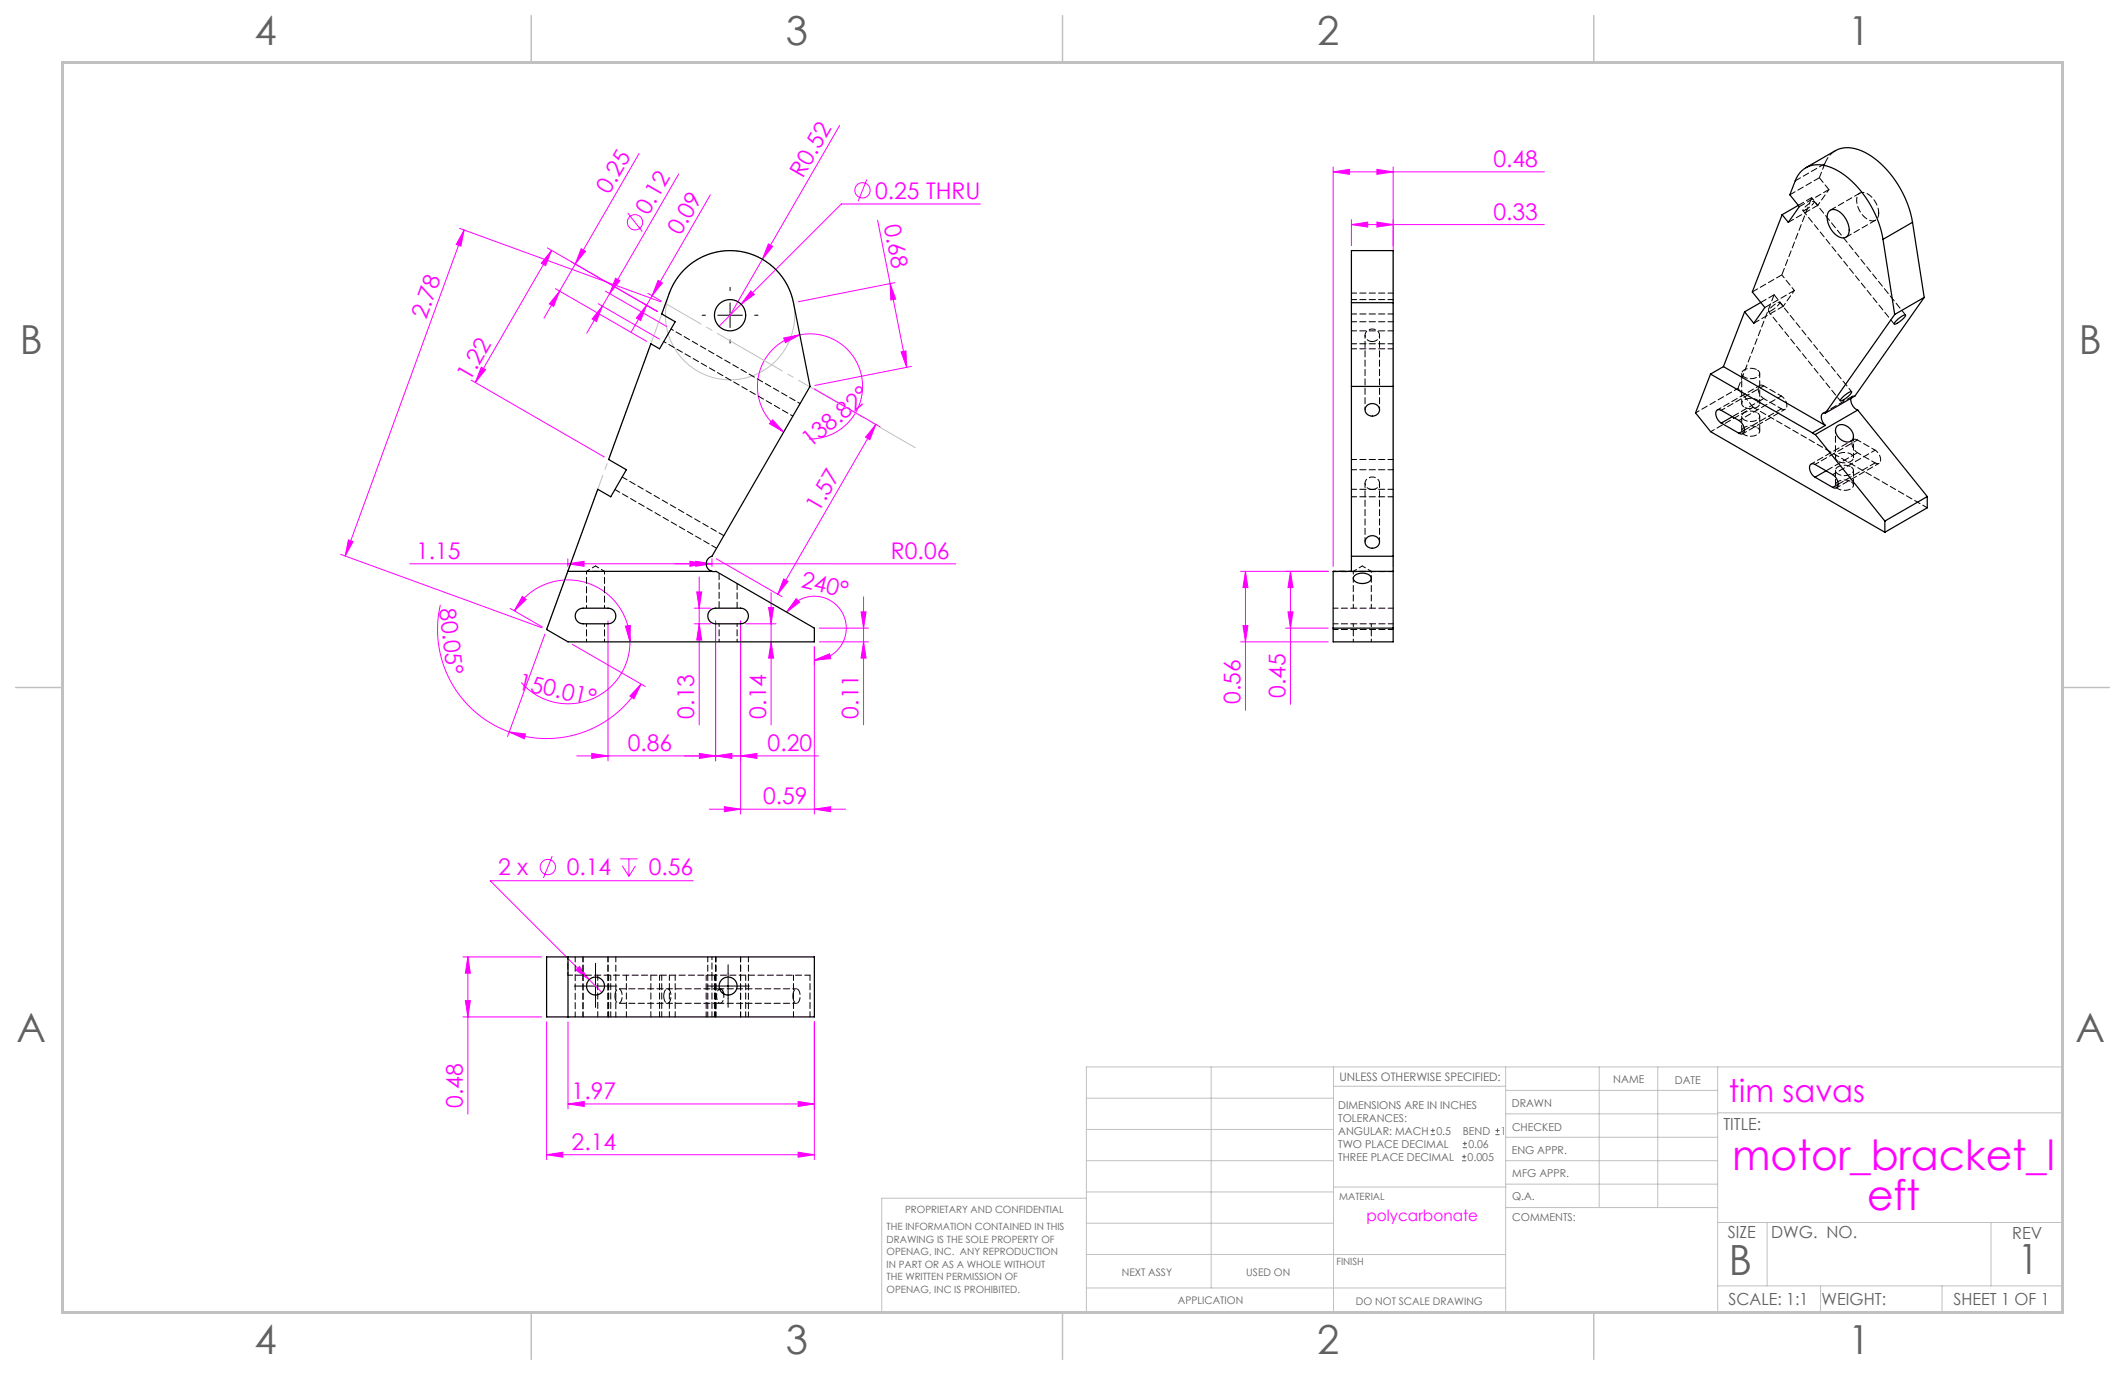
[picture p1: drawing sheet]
<svg xmlns="http://www.w3.org/2000/svg" width="432mm" height="279mm" viewBox="0 0 432 279" stroke-linecap="round" stroke-linejoin="round" font-family="sans-serif">
<g fill="none" stroke="#f0f" stroke-width=".2">
<path d="M129.9 31.2l-16.2 28M137.9 35.4l-14 24.3M144.3 39.6l-16.1 27.9M170.6 25.5l-15.7 27.2M176.1 36.4l-1.7 4.5M270.9 34.9l3.3-.5v1zM270.9 33.9v81.2M270.9 34.9h42.9M279.8 34.4l3.3 .5-3.3 .5zM283.1 33.9v81.2M93.4 46.4l40.9 14.9M94.3 46.7l-24.2 66.3"/>
<path d="M94.3 46.7l-.6 3.3-1-.3zM111.2 50.4l22.4 12.9M112.1 50.9l-1.2 3.1-.9-.5zM112.1 50.9l-15.5 26.8M112.8 58.7l18.6 10.7M113.7 59.2l-1.2 3.1-.9-.5zM113.7 59.2l-3.2 5.5M118.1 50.5l.9 .5-2.1 2.7zM123 59.2l12.5 7.2M123.9 59.7l-4.7 8M125.1 56.5l.9 .5-2.1 2.7zM127.6 43.3l2.9 3.7"/>
<path d="M131.6 59.6l2.8 1.6M133.7 57l.9 .5-2.1 2.6zM152.6 59.1l.7 .7-2.7 2zM154.9 52.7l-6.5 11.4M156.1 49.6l.9 .5-2.1 2.6zM178.3 44.8l5.9 29.8M180.9 57.6l1.1 3.2-1 .2zM181.9 57.4l-19.7 3.9M199.2 41.4h-28.2l-24.9 24.9M274.6 45.6l3.3-.5v1zM274.6 44.6v5.3M274.6 45.6h39.2"/>
<path d="M279.8 45.1l3.3 .5-3.3 .5zM95.7 77.2l27.1 15.7M97.8 74.6l.9 .5-2.1 2.6zM121.5 61.7l12.5 7.2M122.4 62.2l-1.2 3.1-.9-.5zM131.4 62l-1.2 3.1-.9-.5zM159.2 68.7l3.3-.7-2.9 1.6zM162.5 68a10.7 10.7 0 0 0-8.4 8.8 10.7 10.7 0 0 0 5.2 11M162.5 68a10.7 10.7 0 0 1 12.7 9.6 10.7 10.7 0 0 1-10.9 11.6M165.5 79l13.3 7.7M183.1 71.5l1-.2 .1 3.3zM185.2 74.4l-19.6 3.9"/>
<path d="M157 85.3l2.3 2.5-2.9-1.7zM178 86.2l-20 34.6M178 86.2l-1.2 3.2-.9-.6zM69.2 112.6l40.9 15M70.8 109.7l.9 .4-1.6 2.9zM83.3 114.6h110.9M115.4 114.6l3.3-.5v1zM115.4 113.6v1.5M140.2 114.1l3.3 .5-3.3 .5zM141.4 114.1l3.3 .5-3.3 .5zM142.1 117.2v30.1M144.7 113.6v1.5"/>
<path d="M145.5 113.5l13.4 7.8M159.3 117.6l.8 .5-2.1 2.7zM252.1 116.1h17.8M253.1 116.1v28.2M253.1 116.1l.5 3.3h-1zM262.2 116.1l.5 3.3h-1zM262.2 116.1v27M89.5 122.9a22.2 22.2 0 0 0 14 25.8M103.7 123.6l6.5 3.8M104.5 124.1a12.6 12.6 0 0 1 14.2-5.8 12.6 12.6 0 0 1 9.3 12.1M106.1 121.2l.8 .6-2.4 2.3zM110.7 128.9l-7.6 20.8"/>
<path d="M116.3 130.9l14.8 8.6M123.5 126.2v28.4M127.1 127.2l1-.1-.1 3.3zM128 130.4a12.6 12.6 0 0 1-8.2 11.8 12.6 12.6 0 0 1-13.9-3.5M130.3 139l-1.5 3-.8-.6zM130.3 139a22.2 22.2 0 0 1-26.8 9.7M141.1 126.8h3.3M141.1 123.6h3.3M141.6 120.3h1l-.5 3.3zM142.1 126.8l.5 3.3h-1zM145.4 126.2v28.4M150.5 126.2v39.2"/>
<path d="M151.5 126.8h6.2M156.2 123.5h1l-.5 3.3zM156.7 120.4v26.9M156.7 130.4l.5 3.3h-1zM159.9 124.4a6.5 6.5 0 0 1 11.2 0 6.5 6.5 0 0 1-5.6 9.7M161.8 121.6l.7 .7-2.6 2.1zM165.5 131.4v34M165.5 134.1l3.1-1.2 .2 .9zM166.5 127.6h10M166.5 130.4h10M175 124.3h1l-.5 3.3zM175.5 130.4l.5 3.3h-1z"/>
<path d="M175.5 121.3v26M252.1 130.4h17.8M252.6 127.1h1l-.5 3.3zM261.2 127.6h8.7M261.7 124.3h1l-.5 3.3zM103.5 148.7l3.3 .4-.3 1zM117.2 153.6h49.1M120.2 153.1l3.3 .5-3.3 .5zM142.1 153.1l3.3 .5-3.3 .5zM145.4 153.6l3.3-.5v1zM150.5 153.6l3.3-.5v1zM112.2 174l-1.8 4.4"/>
<path d="M126 174.5h3.6M126.5 175.9l1.3 2.2M127.8 174.5v3.6M129.1 175.9l-1.3 2.2M140.9 179h-41.3l20.1 20.1M144.1 164.4h27.7M147.2 163.9l3.3 .5-3.3 .5zM165.5 164.4l3.3-.5v1zM94.1 194.4h16M95.1 194.4l.5 3.3h-1zM95.1 194.4v32M117 197.1l.7-.7 2 2.7z"/>
<path d="M119.7 199.1l2.6 2.6M94.1 206.6h16M94.6 203.3h1l-.5 3.3zM111.1 207.6v28M115.4 207.6v17.7M165.5 207.6v28M111.1 234.6l3.3-.5v1zM111.1 234.6h54.4M115.4 224.3l3.3-.5v1zM115.4 224.3h50.1M162.2 234.1l3.3 .5-3.3 .5zM162.2 223.8l3.3 .5-3.3 .5z"/>
<circle cx="175.3" cy="38.7" r="1.56"/>
<circle cx="129" cy="45.2" r="1.56"/>
<circle cx="111.3" cy="176.2" r="1.56"/>
</g>
<path d="M290.7 230.6h.9M290.7 229.7h.9M291.2 229.3v.8M297.1 235.9h.8M297.1 235h.8M297.2 233.2h.9M297.2 232.4h.9M297.5 234.6v.8M297.7 232v.8M303.9 230.6h.8M303.9 229.7h.8M304.3 229.3v.8" fill="none" stroke="#606060" stroke-width=".2"/>
<g fill="none" stroke="#c0c0c0" stroke-width=".2">
<path d="M246.1 216.8v44.9M271 216.8v49.9M305.9 216.8v49.9M325 216.8v28.6M336.9 216.8v28.6M349 216.8v49.9M220.8 235.9h50.2M220.8 229.5h50.2M220.8 223.2h50.2M271 220.7h34.9M305.9 231.1h43.1M305.9 226.3h43.1"/>
<path d="M305.9 221.6h43.1M305.9 235.9h43.1M349 226.1h70.1M220.8 243.5h-41.6v23.2h239.9v-49.9h-198.3v49.9M220.8 254.9h85.1M220.8 248.6h50.2M220.8 242.2h50.2M271 241.2h35.1M305.9 240.6h43.1M306.1 245.4h42.9M349 248.4h70.1M359.1 248.4v12.9"/>
<path d="M404.6 248.4v12.9M220.8 261.7h85.1M349 261.3h70.1M369.9 261.3v5.4M394.6 261.3v5.4"/>
<circle cx="148.4" cy="64.1" r="13.1"/>
</g>
<path d="M148.4 59.1v-.7M143.4 64.1h-.7M148.4 69.1v.6M153.4 64.1h.6M121 197.9v-2.2M148 197.9v-1.9M118.5 200.4h-1.8M121 202.9v1.8M123.5 200.4h1.8M145.5 200.4h-1.9M148 202.9v1.8M150.5 200.4h1.8" fill="none" stroke="#000" stroke-width=".2" stroke-dasharray="15.2 1.3 1.3 1.3"/>
<path d="M145.9 64.1h5M148.4 61.6v5M121 197.9v5M148 197.9v5M118.5 200.4h5M145.5 200.4h5" fill="none" stroke="#000" stroke-width=".2"/>
<path d="M135.2 61.7l50.8 29.3" fill="none" stroke="#c0c0c0" stroke-width=".2" stroke-dasharray="15.2 1.3 1.3 1.3" stroke-dashoffset="6.9"/>
<path d="M111.1 127.9l24.1-66.2" fill="none" stroke="#c0c0c0" stroke-width=".2" stroke-dasharray="15.2 1.3 1.3 1.3" stroke-dashoffset=".9"/>
<path d="M107.9 3.2v9.5M215.9 3.2v9.5M323.8 3.2v9.5M3.2 139.7h9.5M419.1 139.7h9.5M107.9 266.7v9.5M215.9 266.7v9.5M323.8 266.7v9.5" fill="none" stroke="#c0c0c0" stroke-width=".3"/>
<path d="M12.7 12.7h406.4v254h-406.4z" fill="none" stroke="#c0c0c0" stroke-width=".6"/>
<g fill="#f0f">
<path d="M140.2 114.1l3.3 .5-3.3 .5z"/>
<path d="M156.1 49.6l.9 .5-2.1 2.6z"/>
<path d="M131.4 62l-1.2 3.1-.9-.5zM133.7 57l.9 .5-2.1 2.6z"/>
<path d="M70.8 109.7l.9 .4-1.6 2.9zM94.3 46.7l-.6 3.3-1-.3z"/>
<path d="M103.5 148.7l3.3 .4-.3 1zM130.3 139l-1.5 3-.8-.6z"/>
<path d="M183.1 71.5l1-.2 .1 3.3zM180.9 57.6l1.1 3.2-1 .2z"/>
<path d="M161.8 121.6l.7 .7-2.6 2.1zM165.5 134.1l3.1-1.2 .2 .9z"/>
<path d="M145.4 153.6l3.3-.5v1zM120.2 153.1l3.3 .5-3.3 .5z"/>
<path d="M279.8 45.1l3.3 .5-3.3 .5zM274.6 45.6l3.3-.5v1z"/>
<path d="M152.6 59.1l-2 2.7 2.7-2zM147.2 163.9l3.3 .5-3.3 .5zM165.5 164.4l3.3-.5v1zM117 197.1l2.7 2-2-2.7zM111.1 234.6l3.3-.5v1zM162.2 234.1l3.3 .5-3.3 .5zM115.4 224.3l3.3-.5v1zM162.2 223.8l3.3 .5-3.3 .5z"/>
<path d="M142.1 153.1l3.3 .5-3.3 .5zM150.5 153.6l3.3-.5v1z"/>
<path d="M141.4 114.1l3.3 .5-3.3 .5zM115.4 114.6l3.3-.5v1z"/>
<path d="M159.2 68.7l3.3-.7-2.9 1.6zM157 85.3l2.3 2.5-2.9-1.7z"/>
<path d="M112.1 50.9l-1.2 3.1-.9-.5zM97.8 74.6l.9 .5-2.1 2.6z"/>
<path d="M159.3 117.6l.8 .5-2.1 2.7zM178 86.2l-1.2 3.2-.9-.6z"/>
<path d="M118.1 50.5l.9 .5-2.1 2.7zM113.7 59.2l-1.2 3.1-.9-.5zM125.1 56.5l.9 .5-2.1 2.7zM122.4 62.2l-1.2 3.1-.9-.5z"/>
<path d="M261.7 124.3h1l-.5 3.3zM262.2 116.1l.5 3.3h-1z"/>
<path d="M175.5 130.4l.5 3.3h-1zM175 124.3h1l-.5 3.3z"/>
<path d="M156.2 123.5h1l-.5 3.3zM156.7 130.4l.5 3.3h-1z"/>
<path d="M141.6 120.3h1l-.5 3.3zM142.1 126.8l.5 3.3h-1zM253.1 116.1l.5 3.3h-1zM252.6 127.1h1l-.5 3.3zM95.1 194.4l.5 3.3h-1zM94.6 203.3h1l-.5 3.3z"/>
<path d="M127.1 127.2l1-.1-.1 3.3zM106.1 121.2l.8 .6-2.4 2.3z"/>
<path d="M270.9 34.9l3.3-.5v1zM279.8 34.4l3.3 .5-3.3 .5z"/>
</g>
<g fill="none" stroke="#000" stroke-width=".25">
<path d="M366.9 34.1l6-3.5a6.5 6.5 0 0 1 6.7 .7 20.8 20.8 0 0 1 9 13.9M139 54.8a13.1 13.1 0 0 1 22.2 6.7l3.4 17-19.9 34.5a1.59 1.59 0 0 0-1.2 2 1.59 1.59 0 0 0 2 1.1l20 11.5v2.8h-50.1l-4.3-2.5 10.4-28.5 2.6 1.5 3.2-5.5-3.6-2 8.6-23.5 1.7 1 3.2-5.5-2.7-1.6a26.7 26.7 0 0 1 2.8-6.8zM362.1 43.6l1.3 1.6 2.2-3.2-1.9-2.4 1.1-2.9a5 5 0 0 1 6.8-2.9 18.3 18.3 0 0 1 9.8 10.6l.9 2.5 .3 1.7M362.1 43.6l-6 15.7 2.5 3.2-2.2 3.2-1.9-2.3M365.4 41.7l-3.3 1.9M371.7 42.8a1.78 1.78 0 0 1 2.4 .5 4.3 4.3 0 0 1 1.4 4.4 1.48 1.48 0 0 1-2.4 .1 4.5 4.5 0 0 1-1.7-4.5zM382.6 48.6l2.4 15.3M388.6 45.2l-6 3.4M388.6 45.2l2.4 15.2M274.6 61.5v-10.6h8.5v10.6M274.6 78.5h8.5M274.6 61.5v51.5"/>
<path d="M274.6 61.5h8.5M283.1 61.5v51.5M347.6 76l20.7 12M347.6 76l-3.1 7.9 3.1 3.8 35.4 20.5M350.2 74.5l20.7 12M350.2 74.5l-2.6 1.5M354.5 63.4l-4.3 11.1M357.8 61.5l-3.3 1.9M385 63.9l-14.1 20M385.3 65.2l.4-.4a2.17 2.17 0 0 1 1.5-.8 3.8 3.8 0 0 1-2.3 1.9zM391 60.4l-6 3.5M391 60.4l-14.1 20.1-6 3.4"/>
<path d="M277.8 82.4a1.38 1.38 0 0 1 1.9-.2 1.38 1.38 0 0 1 .3 1.9 1.41 1.41 0 0 1-1.9 .3 1.41 1.41 0 0 1-.5-1.8zM349.8 86a1.99 1.99 0 0 1-.9-2.7l.4-.1 .5 .2 3.6 2.1a1.99 1.99 0 0 1 .8 2.6l-.4 .1-.4-.2M349.8 86l3.6 2M352 84.7l-2.2 1.3M354.5 87.4l-1.1 .6M368.3 88l.6 .3M368.8 97a1.99 1.99 0 0 1-.8-2.7l.4-.1 .4 .2 3.6 2a1.99 1.99 0 0 1 .8 2.7l-.3 .1-.5-.2M368.8 97l3.6 2M368.9 88.3l14.1 17.6M370.9 83.9a.84 .84 0 0 0-.8 .5 .84 .84 0 0 0 .1 .9l.7 1.2M370.9 86.5l-2.6 1.5M371.1 95.7l-2.3 1.3"/>
<path d="M373.3 86.6a2.28 2.28 0 0 1 3.3 1.6 1.26 1.26 0 0 1-.5 1.4 1.26 1.26 0 0 1-1.5 .1 2.13 2.13 0 0 1-1.3-3.1zM373.5 98.4l-1.1 .6M374.5 80.7l.7-.7a.76 .76 0 0 1 1.1-.3 3.7 3.7 0 0 1-2.4 1.7zM376.1 80.9a2.28 2.28 0 0 0 1.4 2.4M377.5 83.3l-8.6 5M377.5 83.3l14.1 17.6M144.7 116.1h-29.3M270.9 116.1h12.2v14.3h-12.2zM274.6 113v3.1M274.6 113h8.5M275.2 117a2.4 2.4 0 0 1 3.4 .3 1.43 1.43 0 0 1-1.8 1.3 1.43 1.43 0 0 1-1.8-1.3zM277.7 109.3a1.4 1.4 0 0 1 1.9-.3 1.4 1.4 0 0 1 .4 1.9 1.4 1.4 0 0 1-2 .3 1.4 1.4 0 0 1-.3-1.9z"/>
<path d="M283.1 113v3.1M383 105.9v2.3M391.6 100.9l-8.6 5M391.6 100.9v2.3l-8.6 5M117.3 124.1l.5-.4 .7-.1h5a1.59 1.59 0 0 1 1.6 1.6 1.59 1.59 0 0 1-1.6 1.6h-5a1.59 1.59 0 0 1-1.5-1 1.59 1.59 0 0 1 .3-1.7zM144.2 124.1l.6-.4 .6-.1h5.1a1.59 1.59 0 0 1 1.6 1.6 1.59 1.59 0 0 1-1.6 1.6h-5.1a1.59 1.59 0 0 1-1.4-1 1.59 1.59 0 0 1 .2-1.7zM270.9 127.6h12.2M111.1 194.4h54.4v12.2h-54.4zM115.4 194.4v12.2M146.2 200.9a.87 .87 0 0 1 .9 1.1"/>
<circle cx="148.4" cy="64.1" r="3.2"/>
<circle cx="121" cy="200.4" r="1.83"/>
<circle cx="148" cy="200.4" r="1.83"/>
</g>
<g fill="none" stroke="#000" stroke-width=".2" stroke-dasharray="1.3 .6" stroke-dashoffset=".7">
<path d="M134.9 69.4l26.2 15.2M277.4 68.1v15.2M162.6 82l-26.3-15.1M280.3 83.3v-15.2M373 87.4v5.6M119.2 116.1v7.5M122.8 116.1h-3.6M270.9 116.1h3.7M275 116.1v1.4M278.6 116.1h-3.6M278.6 117.5v-1.4M119.2 126.8v3.6"/>
<path d="M122.8 123.6v-7.5M122.8 130.4v-3.6M146.1 126.8v3.6M149.8 130.4v-3.6M275 126.8v3.6M278.6 130.4v-3.6M115.4 194.4v3.8M144.7 194.4v3.8"/>
</g>
<g fill="none" stroke="#000" stroke-width=".2" stroke-dasharray="1.3 .6" stroke-dashoffset=".5">
<path d="M362.1 55.9l2.5 3.1M358.4 78.4l3.6 2.1M358.4 81a1.99 1.99 0 0 1-.9-2.7h.4l.5 .1M362 80.5a1.99 1.99 0 0 1 .8 2.6l-.4 .1-.4-.1M362 83.1l-3.6-2.1M376.1 80.9l.4-.4h.4M377.4 89.4l3.6 2.1M377.4 92a1.99 1.99 0 0 1-.8-2.7l.4-.1 .4 .2M381 91.5a1.99 1.99 0 0 1 .9 2.6l-.4 .1-.5-.1M381 94.1l-3.6-2.1M121 115l-1.8 1.1M122.8 116.1l-1.8-1.1"/>
<path d="M275 117.5v6.1M276.8 115l-1.8 1.1M278.6 116.1l-1.8-1.1M278.6 123.6v-6.1M146.3 203.9h15.5M147.1 202a1.66 1.66 0 0 1-.8 1.9 1.26 1.26 0 0 1-.7-1.5M161.8 200.9h-15.5"/>
</g>
<g fill="none" stroke="#000" stroke-width=".2" stroke-dasharray="1.3 .6">
<path d="M363.7 39.6l6-3.5M364.8 36.7l6-3.4M369.7 36.1l1.9 2.4M377.9 39.2l-6 3.5M356.1 59.3l6-3.4M360.5 59.9l-7.3 19M363.4 45.2l6-3.5M365.4 41.7l2.7-1.5M365.6 42l6-3.5M375.1 48.2l6-3.5M356.4 65.7l6-3.5M357.8 61.5l2.7-1.6"/>
<path d="M358.6 62.5l6-3.5M376.4 80.5l-6 3.5M274.6 116.1h.1M149.8 123.6v-5"/>
</g>
<path d="M146.1 116.5v7.1M125 202.4a1.14 1.14 0 0 1 .8-1.5 2.02 2.02 0 0 1 0 3 1.14 1.14 0 0 1-.8-1.5M134.9 202.4a1.14 1.14 0 0 1 .8-1.5 2.02 2.02 0 0 1 0 3 1.14 1.14 0 0 1-.8-1.5M161.1 202.4a1.14 1.14 0 0 1 .9-1.5 2.02 2.02 0 0 1 0 3 1.14 1.14 0 0 1-.9-1.5" fill="none" stroke="#000" stroke-width=".2" stroke-dasharray="1.3 .6" stroke-dashoffset="-.1"/>
<g fill="none" stroke="#000" stroke-width=".2" stroke-dasharray="1.3 .6" stroke-dashoffset=".1">
<path d="M370.8 33.3l-1.1 2.8M366.4 42.8l18.5 23.1M278.8 69.4a1.3 1.3 0 0 1-1.4-1.4 1.3 1.3 0 0 1 1.6-1.1 1.28 1.28 0 0 1 1.3 1.3 1.28 1.28 0 0 1-1.5 1.2M353.2 78.9l3 3.8M362.4 62.2l-1.9-2.3M387.2 64l-18.5-23.1M125 99.5l20.6 11.9M278.8 99.5a1.3 1.3 0 0 1-1.4-1.4 1.3 1.3 0 0 1 1.6-1.2 1.28 1.28 0 0 1 1.3 1.4 1.28 1.28 0 0 1-1.5 1.2M353.9 84.6v3M354.5 87.4l7.5-4.3M357.6 87.6v-3M373 95.6v3"/>
<path d="M373.5 98.4l7.5-4.3M376.6 98.6v-3M147.1 108.8l-20.7-11.9"/>
</g>
<g fill="none" stroke="#000" stroke-width=".2" stroke-dasharray="1.3 .6" stroke-dashoffset=".2">
<path d="M274.6 59.6h8.5M274.6 65.4h8.5M274.6 63.8h8.5M274.6 69.9h8.5M274.6 70.9h8.5M274.6 67.2h8.5M283.1 60.9h-8.5M274.6 95.4h8.5M274.6 93.4h8.5M274.6 99.4h8.5M356.2 82.7l35.4 20.5M274.6 100.9h8.5"/>
<path d="M121.5 198.2v8.4M123.7 198.2v8.4M124.1 198.2v8.4M127.3 198.2v8.4M132.3 198.2v8.4M134 198.2v8.4M134.5 198.2v8.4M136 198.2v8.4M137.2 198.2v8.4M143.5 198.2v8.4M144.7 198.2v8.4M144.7 198.2h19.9"/>
<path d="M145.2 198.2v8.4M161.2 198.2v8.4M164.6 198.2v8.4M151.5 206.6v-8.4"/>
</g>
<g fill="none" stroke="#000" stroke-width=".2" stroke-dasharray="1.3 .6" stroke-dashoffset=".3">
<path d="M381.8 43.3a4.4 4.4 0 0 0-3.3-4.2 1.42 1.42 0 0 0-1.2 1.8 4.5 4.5 0 0 0 3.1 4 1.33 1.33 0 0 0 1.4-1.6M270.9 116.2h12.2M270.9 123.6h12.2M270.9 126.8h12.2M270.9 127.9h12.2M116.9 194.4v12.2M118.5 194.4v12.2M123.5 194.4v12.2M143.8 194.4v12.2M144.7 198.2h-29.3M145.4 194.4v12.2M145.5 194.4v12.2"/>
<path d="M150.5 194.4v12.2M125.1 206.6v-12.2M152.1 206.6v-12.2"/>
</g>
<g fill="none" stroke="#000" stroke-width=".2" stroke-dasharray="1.3 .6" stroke-dashoffset=".4">
<path d="M367 42.6l-.6 .2a3.4 3.4 0 0 1 2.3-1.9 3.6 3.6 0 0 1-1.7 1.7M353.9 75.9v6.1M357.6 78.3l-8.6 5M359.3 63.3l14.7 18.1M360 63.1l-.6 .2a3.4 3.4 0 0 1 2.2-1.9 3.6 3.6 0 0 1-1.6 1.7M376.2 79.6l-14.6-18.2M277.4 98.2v11.9M344.5 83.9l8.7-5M347.6 87.7l8.6-5M349.8 83.4l8.6-5M353.4 85.5l8.6-5M354.1 88.1l8.7-5"/>
<path d="M357.6 82v-6.1M368.8 94.4l8.6-5M372.4 96.4l8.6-4.9M373.2 99.1l8.6-5M376.6 93v-4.3M376.6 89.3l-8.6 5M280.3 110.1v-11.9"/>
</g>
<path d="M145.6 202.4a1.55 1.55 0 0 1 .6-1.5" fill="none" stroke="#000" stroke-width=".2" stroke-dasharray="1.3 .6" stroke-dashoffset=".8"/>
<g fill="none" stroke="#000" stroke-width=".2" stroke-dasharray="1.3 .6" stroke-dashoffset="-.2">
<path d="M372.9 30.6l-1.2 1.1-.9 1.6M368.1 40.2l-6 15.7M357 75.1a.84 .84 0 0 1 .6 1 .84 .84 0 0 1-.8 .7 2.33 2.33 0 0 1-2.8-.7 1.24 1.24 0 0 1 1.4-1.2h1l.6 .2M352 84.7l6.4-3.7M354.5 82.7a2.44 2.44 0 0 0 3-.5 1.24 1.24 0 0 0-1.4-1.2 1.86 1.86 0 0 0-2.2 1l.2 .4 .4 .3M357 83.8a.84 .84 0 0 1 .6 1 .84 .84 0 0 1-.8 .7 2.33 2.33 0 0 1-2.8-.7 1.24 1.24 0 0 1 1.4-1.2h1l.6 .2M357 86.8a.84 .84 0 0 1 .6 1 .84 .84 0 0 1-.8 .7 2.33 2.33 0 0 1-2.8-.7 1.24 1.24 0 0 1 1.4-1.2h1l.6 .2M371.1 95.7l6.3-3.7M373.5 93.7a2.44 2.44 0 0 0 3.1-.5 1.24 1.24 0 0 0-1.4-1.2 1.86 1.86 0 0 0-2.2 1l.1 .4 .4 .3M376.1 94.8a.84 .84 0 0 1 .5 1 .84 .84 0 0 1-.8 .7 2.33 2.33 0 0 1-2.8-.7 1.24 1.24 0 0 1 1.4-1.2h1.1l.6 .2M376.1 97.8a.84 .84 0 0 1 .5 1 .84 .84 0 0 1-.8 .7 2.33 2.33 0 0 1-2.8-.7 1.24 1.24 0 0 1 1.4-1.2h1.1l.6 .2M125.7 203.9h20.6"/>
<path d="M146.3 200.9h-20.6"/>
</g>
<path d="M371.6 38.5l-2.2 3.2M364.6 59l-2.2 3.2M369.4 41.7l-1.3-1.5" fill="none" stroke="#000" stroke-width=".2" stroke-dasharray="1.3 .6" stroke-dashoffset=".6"/>
<g font-size="8.5" fill="#f0f">
<text x="352" y="237.7">motor_bracket_l</text>
<text x="379.4" y="245.8">eft</text>
</g>
<g font-size="8.5" fill="#606060">
<text x="351.3" y="259">B</text>
<text x="410" y="258.9">1</text>
</g>
<g font-size="8.1" fill="#606060">
<text x="51.7" y="9">4</text>
<text x="159.7" y="9">3</text>
<text x="267.6" y="9">2</text>
<text x="375.6" y="9">1</text>
<text x="4" y="72">B</text>
<text x="422.4" y="72">B</text>
<text x="3.3" y="211.7">A</text>
<text x="421.7" y="211.7">A</text>
<text x="51.7" y="275.2">4</text>
<text x="159.7" y="275.2">3</text>
<text x="267.6" y="275.2">2</text>
<text x="375.6" y="275.2">1</text>
</g>
<text font-size="6.3" fill="#f0f" x="351.3" y="223.9">tim savas</text>
<g font-size="4.7" fill="#f0f">
<text x="303.5" y="33.9">0.48</text>
<text x="123.8" y="39.6" transform="rotate(-60 123.8 39.6)">0.25</text>
<text x="163.2" y="36.4" transform="rotate(-60 163.2 36.4)">R0.52</text>
<text x="177.8" y="40.4">0.25 THRU</text>
<text x="131.8" y="43.8" transform="rotate(-60 131.8 43.8)">0.12</text>
<text x="179.6" y="45.8" transform="rotate(79 179.6 45.8)">0.68</text>
<text x="303.5" y="44.6">0.33</text>
<text x="138.3" y="48" transform="rotate(-60 138.3 48)">0.09</text>
<text x="86.6" y="65" transform="rotate(-70 86.6 65)">2.78</text>
<text x="95.4" y="77.7" transform="rotate(-60 95.4 77.7)">1.22</text>
<text x="164.6" y="91.1" transform="rotate(-40 164.6 91.1)">138.82°</text>
<text x="166.4" y="104.3" transform="rotate(-60 166.4 104.3)">1.57</text>
<text x="84.5" y="113.6">1.15</text>
<text x="181" y="113.6">R0.06</text>
<text x="162.6" y="119.2" transform="rotate(14 162.6 119.2)">240°</text>
<text x="89.3" y="123.8" transform="rotate(83 89.3 123.8)">80.05°</text>
<text x="105.1" y="140" transform="rotate(12 105.1 140)">150.01°</text>
<text x="252.1" y="143.1" transform="rotate(-90 252.1 143.1)">0.56</text>
<text x="261.2" y="141.8" transform="rotate(-90 261.2 141.8)">0.45</text>
<text x="141.1" y="146" transform="rotate(-90 141.1 146)">0.13</text>
<text x="155.7" y="146" transform="rotate(-90 155.7 146)">0.14</text>
<text x="174.5" y="146" transform="rotate(-90 174.5 146)">0.11</text>
<text x="127.5" y="152.6">0.86</text>
<text x="156" y="152.6">0.20</text>
<text x="155.1" y="163.4">0.59</text>
<text x="101.2" y="177.9">2 x</text>
<text x="115.2" y="177.9">0.14</text>
<text x="131.8" y="177.9">0.56</text>
<text x="94.1" y="225.1" transform="rotate(-90 94.1 225.1)">0.48</text>
<text x="116.2" y="223.3">1.97</text>
<text x="116.2" y="233.6">2.14</text>
</g>
<g font-size="3.4" fill="#606060">
<text x="350.2" y="229.5">TITLE:</text>
<text x="351.1" y="251.6">SIZE</text>
<text x="359.9" y="251.6">DWG. NO.</text>
<text x="408.9" y="251.7">REV</text>
<text x="351.2" y="265.2">SCALE: 1:1</text>
<text x="370.1" y="265.3">WEIGHT:</text>
<text x="396.9" y="265.2">SHEET 1 OF 1</text>
</g>
<text font-size="3.2" fill="#f0f" x="277.7" y="248.2">polycarbonate</text>
<text font-size="2.4" fill="#606060" x="272.2" y="219.7">UNLESS OTHERWISE SPECIFIED:</text>
<g font-size="2.2" fill="#606060">
<text x="327.8" y="220.1">NAME</text>
<text x="340.3" y="220.2">DATE</text>
<text x="271.9" y="225.3">DIMENSIONS ARE IN INCHES</text>
<text x="271.9" y="227.9">TOLERANCES:</text>
<text x="307.2" y="224.9">DRAWN</text>
<text x="271.9" y="233.2">TWO PLACE DECIMAL</text>
<text x="271.9" y="230.6">ANGULAR: MACH</text>
<text x="291.9" y="230.6">0.5</text>
<text x="297.2" y="230.6">BEND</text>
<text x="298.4" y="233.2">0.06</text>
<text x="305" y="230.6">1</text>
<text x="307.3" y="229.8">CHECKED</text>
<text x="271.9" y="235.9">THREE PLACE DECIMAL</text>
<text x="298.2" y="235.9">0.005</text>
<text x="307.2" y="234.5">ENG APPR.</text>
<text x="307.3" y="239.2">MFG APPR.</text>
<text x="307.3" y="243.9">Q.A.</text>
<text x="307.3" y="248.1">COMMENTS:</text>
</g>
<g font-size="2.1" fill="#606060">
<text x="227.9" y="259.2">NEXT ASSY</text>
<text x="253.3" y="259.2">USED ON</text>
<text x="239.3" y="265">APPLICATION</text>
<text x="275.5" y="265.1">DO NOT SCALE DRAWING</text>
</g>
<g font-size="2" fill="#606060">
<text x="272.1" y="243.9">MATERIAL</text>
<text x="180.2" y="250">THE INFORMATION CONTAINED IN THIS</text>
<text x="183.9" y="246.4">PROPRIETARY AND CONFIDENTIAL</text>
<text x="180.2" y="252.5">DRAWING IS THE SOLE PROPERTY OF</text>
<text x="180.2" y="255.1">OPENAG, INC. ANY REPRODUCTION</text>
<text x="180.2" y="257.6">IN PART OR AS A WHOLE WITHOUT</text>
<text x="271.5" y="257">FINISH</text>
<text x="180.2" y="260.1">THE WRITTEN PERMISSION OF</text>
<text x="180.2" y="262.6">OPENAG, INC IS PROHIBITED.</text>
</g>
</svg>
